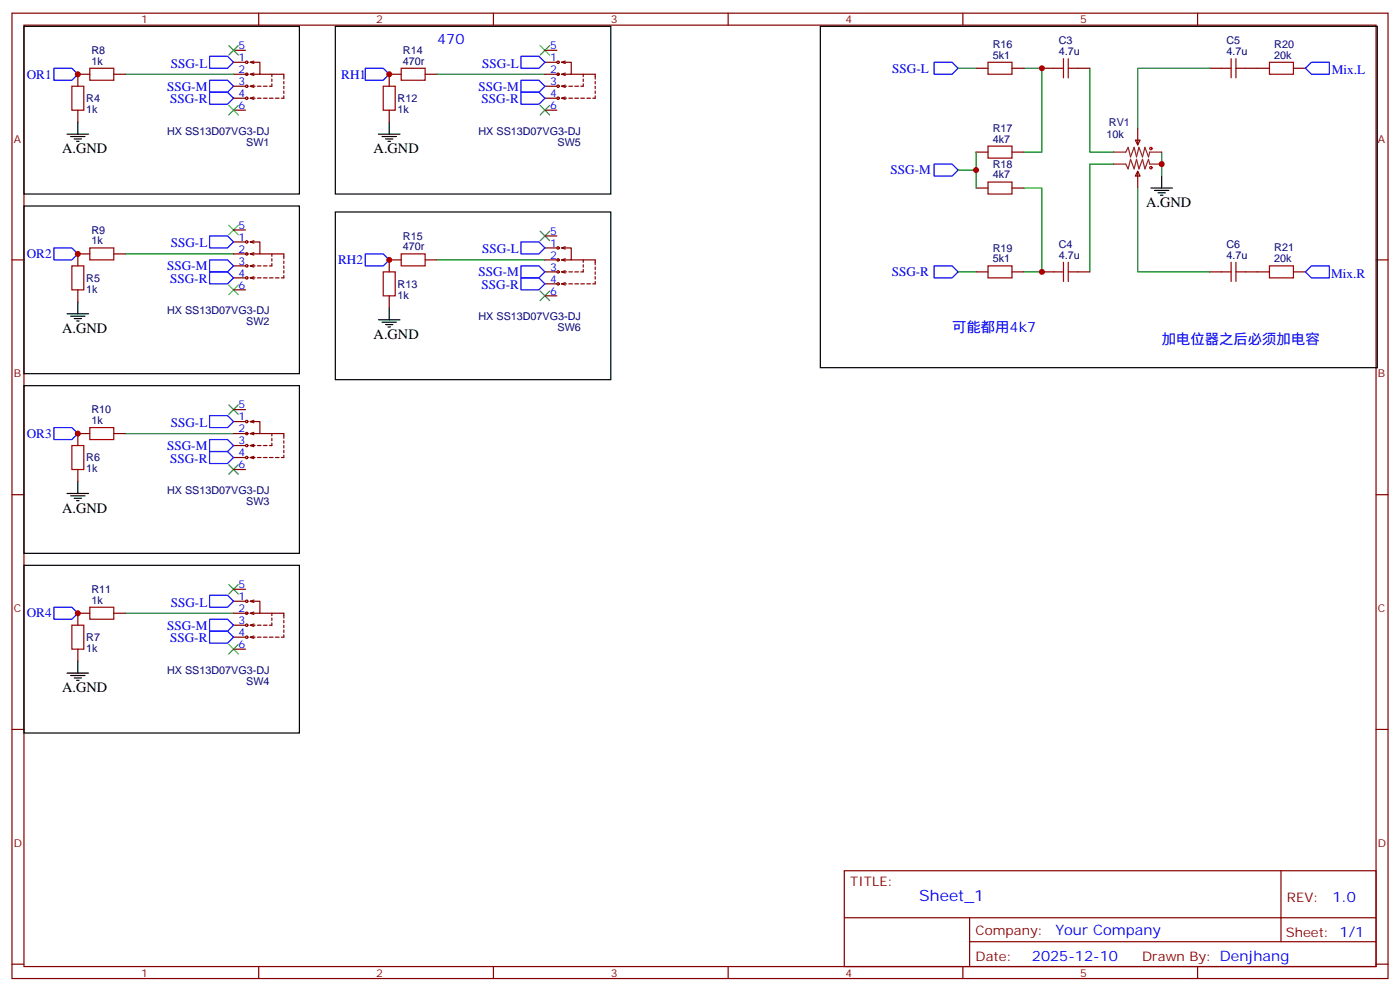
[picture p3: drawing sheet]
<svg xmlns="http://www.w3.org/2000/svg" width="412mm" height="292mm" viewBox="0 0 412 292" stroke-linecap="round" stroke-linejoin="round" font-family="sans-serif">
<g fill="none" stroke="#870000" stroke-width=".35">
<path d="M3.5 3.9h405.4v284.3h-405.4zM7.1 7.4h398.2v277.3h-398.2zM68.8 14.8h3.5M68.8 18.3h3.5M73.7 18.3h2.9v3.6h-2.9M73.7 18.3l1.1 .4M74.8 18l-1.1 .3M76.2 3.9v3.5M145.3 3.9v3.5M160.5 14.8h3.5M160.5 18.3h3.5M165.5 18.3h2.8v3.6h-2.8"/>
<path d="M165.5 18.3l1 .4M166.5 18l-1 .3M214.5 3.9v3.5M283.6 3.9v3.5M352.8 3.9v3.5M22.9 32.5v3.5M26.5 21.9h-3.6v3.5M33.5 21.9h3.5M68.8 28.9h3.5M68.8 25.4h3.5M68.8 21.9h4.2M68.8 32.5h3.5"/>
<path d="M73.7 28.9h1.4M73.7 25.4l1.1 .4M73.7 21.9l1.1 .3M73.7 25.4h1.4M73.7 28.9l1.1 .4M74.8 25l-1.1 .4M74.8 21.5l-1.1 .4M74.8 28.6l-1.1 .3M75.8 28.9h1.1M75.8 25.4h1.1M76.6 21.9h7v1.4M77.6 28.9h1.1"/>
<path d="M77.6 25.4h1.1M79.4 28.9h1M80.1 24.7v.7h-.7M80.1 21.9v.7M80.1 23.3v.7M81.1 28.9h1.1M83.6 28.2v.7h-.7M83.6 24v.7M83.6 25.4v.7M83.6 26.8v.7M114.7 32.5v3.5M118.2 21.9h-3.5v3.5"/>
<path d="M125.2 21.9h3.6M160.5 28.9h3.5M160.5 25.4h3.5M160.5 21.9h4.2M160.5 32.5h3.5M165.5 28.9h1.4M165.5 25.4h1.4M165.5 25.4l1 .4M165.5 21.9l1 .3M165.5 28.9l1 .4M166.5 25l-1 .4M166.5 21.5l-1 .4"/>
<path d="M166.5 28.6l-1 .3M167.6 28.9h1M167.6 25.4h1M168.3 21.9h7v1.4M169.3 28.9h1.1M169.3 25.4h1.1M171.1 28.9h1.1M171.8 24.7v.7h-.7M171.8 21.9v.7M171.8 23.3v.7M172.9 28.9h1M175.3 28.2v.7h-.7"/>
<path d="M175.3 24v.7M175.3 25.4v.7M175.3 26.8v.7M287.5 20.1h3.5M298.1 20.1h3.5M306.9 20.1h3.5M317.5 20.1h3.5M335.1 37.7v5M356.3 20.1h3.5M366.9 20.1h7M381 20.1h3.5M287.5 44.8h3.5"/>
<path d="M287.5 55.4h3.5M298.1 44.8h3.5M298.1 55.4h3.5M334.4 41.3h1.4l-.7 1.4zM335.1 50.4l.7 1.5h-1.4zM335.1 50.4v5M3.5 76.6h3.6M26.5 74.8h-3.6v3.5M33.5 74.8h3.5M68.8 74.8h4.2M68.8 67.7h3.5M68.8 78.3h3.5"/>
<path d="M68.8 71.3h3.5M73.7 71.3h2.9v3.5h-2.9M73.7 78.3l1.1 .4M73.7 74.8l1.1 .3M73.7 71.3l1.1 .3M73.7 78.3h1.4M74.8 78l-1.1 .3M74.8 74.4l-1.1 .4M74.8 70.9l-1.1 .4M75.8 78.3h1.1M76.6 74.8h7v1.4M77.6 78.3h1.1"/>
<path d="M80.1 74.8v.7M80.1 76.2v.7M80.1 77.6v.7h-.7M83.6 76.9v.7M83.6 78.3v.7M83.6 79.7v.7M118.2 76.6h-3.5v3.5M125.2 76.6h3.6M160.5 76.6h4.2M160.5 69.5h3.5M160.5 73h3.5M165.5 73h2.8v3.6h-2.8"/>
<path d="M165.5 76.6l1 .3M165.5 73l1 .4M166.5 79.7l-1 .4M166.5 76.2l-1 .4M166.5 72.7l-1 .3M168.3 76.6h7v1.4M171.8 79.4v.7h-.7M171.8 76.6v.7M171.8 78v.7M175.3 78.7v.7M405.3 76.6h3.6M22.9 85.4v3.5"/>
<path d="M68.8 81.8h3.5M68.8 85.4h3.5M73.7 81.8h1.4M73.7 81.8l1.1 .4M74.8 81.5l-1.1 .3M75.8 81.8h1.1M77.6 81.8h1.1M79.4 81.8h1M81.1 81.8h1.1M83.6 81.1v.7h-.7M114.7 87.1v3.6M160.5 80.1h3.5"/>
<path d="M160.5 83.6h3.5M160.5 87.1h3.5M165.5 80.1h1.4M165.5 83.6h1.4M165.5 80.1l1 .3M165.5 83.6l1 .4M166.5 83.3l-1 .3M167.6 80.1h1M167.6 83.6h1M169.3 80.1h1.1M169.3 83.6h1.1M171.1 83.6h1.1"/>
<path d="M172.9 83.6h1M175.3 80.1v.7M175.3 81.5v.7M175.3 82.9v.7h-.7M287.5 80.1h3.5M298.1 80.1h3.5M306.9 80.1h3.5M317.5 80.1h3.5M356.3 80.1h3.5M366.9 80.1h7M381 80.1h3.5M22.9 138.3v3.5"/>
<path d="M26.5 127.7h-3.6v3.5M33.5 127.7h3.5M68.8 127.7h4.2M68.8 120.7h3.5M68.8 134.8h3.5M68.8 131.2h3.5M68.8 124.2h3.5M68.8 138.3h3.5M73.7 124.2h2.9v3.5h-2.9M73.7 134.8h1.4M73.7 131.2l1.1 .4M73.7 127.7l1.1 .4"/>
<path d="M73.7 124.2l1.1 .3M73.7 131.2h1.4M73.7 134.8l1.1 .3M74.8 130.9l-1.1 .3M74.8 127.4l-1.1 .3M74.8 123.8l-1.1 .4M74.8 134.4l-1.1 .4M75.8 134.8h1.1M75.8 131.2h1.1M76.6 127.7h7v1.4M77.6 134.8h1.1M77.6 131.2h1.1"/>
<path d="M79.4 134.8h1M80.1 127.7v.7M80.1 129.1v.7M80.1 130.5v.7h-.7M81.1 134.8h1.1M83.6 129.8v.7M83.6 131.2v.7M83.6 132.6v.8M83.6 134.1v.7h-.7M3.5 145.7h3.6M405.3 145.7h3.6M68.8 173.6h3.5"/>
<path d="M68.8 177.1h3.5M73.7 177.1h2.9v3.5h-2.9M73.7 177.1l1.1 .3M74.8 176.7l-1.1 .4M22.9 191.2v3.5M26.5 180.6h-3.6v3.6M33.5 180.6h3.5M68.8 180.6h4.2M68.8 187.7h3.5M68.8 184.2h3.5M68.8 191.2h3.5M73.7 187.7h1.4"/>
<path d="M73.7 184.2l1.1 .3M73.7 180.6l1.1 .4M73.7 184.2h1.4M73.7 187.7l1.1 .3M74.8 183.8l-1.1 .4M74.8 180.3l-1.1 .3M74.8 187.3l-1.1 .4M75.8 187.7h1.1M75.8 184.2h1.1M76.6 180.6h7v1.4M77.6 187.7h1.1M77.6 184.2h1.1"/>
<path d="M79.4 187.7h1M80.1 180.6v.7M80.1 182v.7M80.1 183.4v.8h-.7M81.1 187.7h1.1M83.6 182.7v.7M83.6 184.2v.7M83.6 185.6v.7M83.6 187v.7h-.7M3.5 214.8h3.6M405.3 214.8h3.6M248.7 256.5h156.6v28.2h-156.6z"/>
<path d="M377.3 256.5v20.9M248.7 270.3h156.5M285.6 277.4h119.6M285.6 270.3v14.1M3.5 284h3.6M76.2 284.7v3.5M145.3 284.7v3.5M214.5 284.7v3.5M283.6 284.7v3.5M352.8 284.7v3.5M405.3 284h3.6"/>
<circle cx="72.7" cy="18.3" r=".35"/>
<circle cx="164.4" cy="18.3" r=".35"/>
<circle cx="72.7" cy="25.4" r=".35"/>
<circle cx="72.7" cy="21.9" r=".35"/>
<circle cx="72.7" cy="28.9" r=".35"/>
<circle cx="164.4" cy="21.9" r=".35"/>
<circle cx="164.4" cy="25.4" r=".35"/>
<circle cx="164.4" cy="28.9" r=".35"/>
<circle cx="72.7" cy="78.3" r=".35"/>
<circle cx="72.7" cy="74.8" r=".35"/>
<circle cx="72.7" cy="71.3" r=".35"/>
<circle cx="164.4" cy="76.6" r=".35"/>
<circle cx="164.4" cy="73" r=".35"/>
<circle cx="72.7" cy="81.8" r=".35"/>
<circle cx="164.4" cy="80.1" r=".35"/>
<circle cx="164.4" cy="83.6" r=".35"/>
<circle cx="72.7" cy="127.7" r=".35"/>
<circle cx="72.7" cy="134.8" r=".35"/>
<circle cx="72.7" cy="131.2" r=".35"/>
<circle cx="72.7" cy="124.2" r=".35"/>
<circle cx="72.7" cy="177.1" r=".35"/>
<circle cx="72.7" cy="184.2" r=".35"/>
<circle cx="72.7" cy="187.7" r=".35"/>
<circle cx="72.7" cy="180.6" r=".35"/>
</g>
<g fill="none" stroke="#008700" stroke-width=".35">
<path d="M37 21.9h31.8M128.8 21.9h31.7M282.2 20.1h5.3M301.6 20.1h5.3v24.7h-5.3M321 20.1v24.7h7.1M356.3 20.1h-21.2v17.6M282.2 50.1h5.3M287.5 44.8v10.6M301.6 55.4h5.3v24.7h-5.3M328.1 48.3h-7.1v31.8M335.1 55.4v24.7h21.2M342.2 44.8v7.1"/>
<path d="M37 74.8h31.8M128.8 76.6h31.7M282.2 80.1h5.3M37 127.7h31.8M37 180.6h31.8"/>
</g>
<g fill="none" stroke="#000" stroke-width=".35">
<path d="M7.1 7.8h81.1v49.4h-81.1zM98.8 7.8h81.1v49.4h-81.1zM241.7 7.8h164v100.5h-164zM19.8 39.5h6.3M22.9 36v3.5M111.5 39.5h6.3M114.7 36v3.5M20.8 40.2h4.2M21.9 40.9h2.1M22.6 41.6h.7M112.5 40.2h4.3M113.6 40.9h2.1"/>
<path d="M114.3 41.6h.7M339 55.4h6.4M340.1 56.1h4.2M341.1 56.8h2.2M341.8 57.5h.7M342.2 51.9v3.5M7.1 60.7h81.1v49.4h-81.1zM98.8 62.4h81.1v49.4h-81.1zM19.8 92.4h6.3M20.8 93.1h4.2M21.9 93.8h2.1M22.6 94.5h.7"/>
<path d="M22.9 88.9v3.5M111.5 94.2h6.3M112.5 94.9h4.3M113.6 95.6h2.1M114.3 96.3h.7M114.7 90.7v3.5M7.1 113.6h81.1v49.4h-81.1zM19.8 145.3h6.3M20.8 146.1h4.2M21.9 146.8h2.1M22.6 147.5h.7M22.9 141.8v3.5"/>
<path d="M7.1 166.5h81.1v49.4h-81.1zM19.8 198.3h6.3M20.8 199h4.2M21.9 199.7h2.1M22.9 194.7v3.6M22.6 200.4h.7"/>
</g>
<g fill="none" stroke="#a10000" stroke-width=".35">
<path d="M291 18.3h7.1v3.6h-7.1zM313.3 17.3v5.6M314.7 17.3v5.6M362.7 17.3v5.6M364.1 17.3v5.6M373.9 18.3h7.1v3.6h-7.1zM21.2 25.4h3.5v7.1h-3.5zM26.5 20.1h7v3.5h-7zM112.9 25.4h3.5v7.1h-3.5zM118.2 20.1h7v3.5h-7zM310.4 20.1h2.9M314.7 20.1h2.8"/>
<path d="M359.8 20.1h2.9M364.1 20.1h2.8M291 43h7.1v3.6h-7.1zM291 53.6h7.1v3.6h-7.1zM21.2 78.3h3.5v7.1h-3.5zM26.5 73h7v3.6h-7zM118.2 74.8h7v3.5h-7zM291 78.3h7.1v3.5h-7.1zM313.3 77.3v5.6M314.7 77.3v5.6M362.7 77.3v5.6M364.1 77.3v5.6"/>
<path d="M373.9 78.3h7.1v3.5h-7.1zM112.9 80.1h3.5v7h-3.5zM310.4 80.1h2.9M314.7 80.1h2.8M359.8 80.1h2.9M364.1 80.1h2.8M21.2 131.2h3.5v7.1h-3.5zM26.5 125.9h7v3.6h-7zM26.5 178.9h7v3.5h-7zM21.2 184.2h3.5v7h-3.5z"/>
<circle cx="339" cy="49.4" r=".35"/>
<circle cx="339" cy="43.7" r=".35"/>
</g>
<path d="M328.1 44.8h3.5l.7-1.4 .7 2.8 1.1-2.8 .7 2.8 .7-2.8 1 2.8 .8-2.8 1 2.8 .4-1.4h3.5M328.1 48.3h3.5l.7 1.4 .7-2.8 1.1 2.8 .7-2.8 .7 2.8 1-2.8 .8 2.8 1-2.8 .4 1.4h3.5" fill="none" stroke="#8c2424" stroke-width=".35"/>
<g fill="none" stroke="#00f" stroke-width=".35">
<path d="M61.7 16.6h5.3l1.8 1.7-1.8 1.8h-5.3zM153.5 16.6h5.2l1.8 1.7-1.8 1.8h-5.2zM275.2 18.3h5.3l1.7 1.8-1.7 1.8h-5.3zM15.9 20.1h5.3l1.7 1.8-1.7 1.7h-5.3zM61.7 23.6h5.3l1.8 1.8-1.8 1.8h-5.3zM61.7 27.2h5.3l1.8 1.7-1.8 1.8h-5.3zM107.6 20.1h5.3l1.8 1.8-1.8 1.7h-5.3zM153.5 27.2h5.2l1.8 1.7-1.8 1.8h-5.2zM153.5 23.6h5.2l1.8 1.8-1.8 1.8h-5.2zM384.5 20.1l1.8-1.8h5.3v3.6h-5.3zM275.2 48.3h5.3l1.7 1.8-1.7 1.8h-5.3zM15.9 73h5.3l1.7 1.8-1.7 1.8h-5.3z"/>
<path d="M61.7 69.5h5.3l1.8 1.8-1.8 1.7h-5.3zM61.7 76.6h5.3l1.8 1.7-1.8 1.8h-5.3zM107.6 74.8h5.3l1.8 1.8-1.8 1.7h-5.3zM153.5 71.3h5.2l1.8 1.7-1.8 1.8h-5.2zM153.5 78.3h5.2l1.8 1.8-1.8 1.7h-5.2zM275.2 78.3h5.3l1.7 1.8-1.7 1.7h-5.3zM61.7 80.1h5.3l1.8 1.7-1.8 1.8h-5.3zM153.5 81.8h5.2l1.8 1.8-1.8 1.8h-5.2zM384.5 80.1l1.8-1.8h5.3v3.5h-5.3zM15.9 125.9h5.3l1.7 1.8-1.7 1.8h-5.3zM61.7 122.4h5.3l1.8 1.8-1.8 1.7h-5.3zM61.7 133h5.3l1.8 1.8-1.8 1.7h-5.3z"/>
<path d="M61.7 129.5h5.3l1.8 1.7-1.8 1.8h-5.3zM15.9 178.9h5.3l1.7 1.7-1.7 1.8h-5.3zM61.7 175.3h5.3l1.8 1.8-1.8 1.8h-5.3zM61.7 185.9h5.3l1.8 1.8-1.8 1.7h-5.3zM61.7 182.4h5.3l1.8 1.8-1.8 1.7h-5.3z"/>
</g>
<g fill="none" stroke="#3c3" stroke-width=".35">
<path d="M67.4 13.4l2.8 2.8M70.2 13.4l-2.8 2.8M159.1 13.4l2.8 2.8M161.9 13.4l-2.8 2.8M67.4 31l2.8 2.9M70.2 31l-2.8 2.9M159.1 31l2.8 2.9M161.9 31l-2.8 2.9M67.4 66.3l2.8 2.8M70.2 66.3l-2.8 2.8M159.1 68.1l2.8 2.8M161.9 68.1l-2.8 2.8"/>
<path d="M67.4 84l2.8 2.8M70.2 84l-2.8 2.8M159.1 85.7l2.8 2.8M161.9 85.7l-2.8 2.8M67.4 119.2l2.8 2.9M70.2 119.2l-2.8 2.9M67.4 136.9l2.8 2.8M70.2 136.9l-2.8 2.8M67.4 172.2l2.8 2.8M70.2 172.2l-2.8 2.8M67.4 189.8l2.8 2.8M70.2 189.8l-2.8 2.8"/>
</g>
<g fill="#c00">
<circle cx="342.2" cy="48.3" r=".88"/>
<circle cx="306.9" cy="20.1" r=".88"/>
<circle cx="306.9" cy="80.1" r=".88"/>
<circle cx="287.5" cy="50.1" r=".88"/>
<circle cx="22.9" cy="21.9" r=".88"/>
<circle cx="22.9" cy="74.8" r=".88"/>
<circle cx="22.9" cy="127.7" r=".88"/>
<circle cx="22.9" cy="180.6" r=".88"/>
<circle cx="114.7" cy="21.9" r=".88"/>
<circle cx="114.7" cy="76.6" r=".88"/>
</g>
<text font-size="4.6" fill="#00f" x="270.8" y="265.5">Sheet_1</text>
<g font-size="4.2" fill="#00f">
<text x="128.8" y="13.1">470</text>
<text x="280.5" y="97.7">可能都用4k7</text>
<text x="342.2" y="101.2">加电位器之后必须加电容</text>
<text x="392.5" y="265.7">1.0</text>
<text x="310.9" y="275.3">Your Company</text>
<text x="304" y="283.1">2025-12-10</text>
</g>
<g font-size="4.2">
<text x="18.3" y="45.2">A.GND</text>
<text x="110.1" y="45.2">A.GND</text>
<text x="337.6" y="61">A.GND</text>
<text x="18.3" y="98.1">A.GND</text>
<text x="110.1" y="99.8">A.GND</text>
<text x="18.3" y="151">A.GND</text>
<text x="18.3" y="203.9">A.GND</text>
</g>
<g font-size="3.9" fill="#00f">
<text x="7.9" y="23.1">OR1</text>
<text x="50.3" y="19.9">SSG-L</text>
<text x="100.5" y="23.1">RH1</text>
<text x="142" y="19.9">SSG-L</text>
<text x="262.8" y="21.4">SSG-L</text>
<text x="392.3" y="21.9">Mix.L</text>
<text x="49.2" y="26.7">SSG-M</text>
<text x="141" y="26.7">SSG-M</text>
<text x="50.1" y="30.5">SSG-R</text>
<text x="141.8" y="30.5">SSG-R</text>
<text x="262.3" y="51.4">SSG-M</text>
<text x="7.9" y="76">OR2</text>
<text x="50.3" y="72.8">SSG-L</text>
<text x="99.6" y="77.7">RH2</text>
<text x="142" y="74.6">SSG-L</text>
<text x="49.2" y="79.6">SSG-M</text>
<text x="50.1" y="83.4">SSG-R</text>
<text x="141" y="81.4">SSG-M</text>
<text x="262.7" y="81.4">SSG-R</text>
<text x="392.2" y="81.8">Mix.R</text>
<text x="141.8" y="85.2">SSG-R</text>
<text x="50.3" y="125.7">SSG-L</text>
<text x="7.9" y="128.9">OR3</text>
<text x="49.2" y="132.5">SSG-M</text>
<text x="50.1" y="136.3">SSG-R</text>
<text x="50.3" y="178.6">SSG-L</text>
<text x="7.9" y="181.8">OR4</text>
<text x="49.2" y="185.4">SSG-M</text>
<text x="50.1" y="189.2">SSG-R</text>
</g>
<g font-size="3.9" fill="#800">
<text x="250.5" y="261.1">TITLE:</text>
<text x="379.1" y="265.7">REV:</text>
<text x="287.4" y="275.3">Company:</text>
<text x="378.7" y="275.9">Sheet: 1/1</text>
<text x="287.4" y="282.9">Date:</text>
<text x="336.4" y="283">Drawn By: Denjhang</text>
</g>
<g font-size="3.2" fill="#800">
<text x="41.6" y="6.9">1</text>
<text x="110.8" y="6.9">2</text>
<text x="179.9" y="6.9">3</text>
<text x="249.1" y="6.9">4</text>
<text x="318.2" y="6.9">5</text>
<text x="4.1" y="42">A</text>
<text x="405.9" y="42">A</text>
<text x="4.1" y="111.1">B</text>
<text x="405.9" y="111.1">B</text>
<text x="4.1" y="180.3">C</text>
<text x="405.9" y="180.3">C</text>
<text x="4.1" y="249.4">D</text>
<text x="405.9" y="249.4">D</text>
<text x="41.6" y="287.7">1</text>
<text x="110.8" y="287.7">2</text>
<text x="179.9" y="287.7">3</text>
<text x="249.1" y="287.7">4</text>
<text x="318.2" y="287.7">5</text>
</g>
<g font-size="3.2" fill="#000080">
<text x="27" y="15.9">R8</text>
<text x="118.7" y="15.9">R14</text>
<text x="292.5" y="17.3">5k1</text>
<text x="292.5" y="14.1">R16</text>
<text x="311.9" y="16.2">4.7u</text>
<text x="311.9" y="13.1">C3</text>
<text x="361.3" y="16.2">4.7u</text>
<text x="361.3" y="13.1">C5</text>
<text x="375.4" y="17.3">20k</text>
<text x="375.4" y="14.1">R20</text>
<text x="27" y="19.1">1k</text>
<text x="118.7" y="19.1">470r</text>
<text x="25.4" y="33.3">1k</text>
<text x="25.4" y="30.1">R4</text>
<text x="117.1" y="33.3">1k</text>
<text x="117.1" y="30.1">R12</text>
<text x="49.2" y="39.7">HX SS13D07VG3-DJ</text>
<text x="141" y="39.7">HX SS13D07VG3-DJ</text>
<text x="292.5" y="42">4k7</text>
<text x="292.5" y="38.8">R17</text>
<text x="326" y="40.6">10k</text>
<text x="326.7" y="37.1">RV1</text>
<text x="72.5" y="42.9">SW1</text>
<text x="164.3" y="42.9">SW5</text>
<text x="292.5" y="52.6">4k7</text>
<text x="292.5" y="49.4">R18</text>
<text x="27" y="72">1k</text>
<text x="27" y="68.8">R9</text>
<text x="118.7" y="70.6">R15</text>
<text x="118.7" y="73.7">470r</text>
<text x="292.5" y="77.3">5k1</text>
<text x="292.5" y="74.1">R19</text>
<text x="311.9" y="76.2">4.7u</text>
<text x="311.9" y="73.1">C4</text>
<text x="361.3" y="76.2">4.7u</text>
<text x="361.3" y="73.1">C6</text>
<text x="375.4" y="77.3">20k</text>
<text x="375.4" y="74">R21</text>
<text x="25.4" y="83">R5</text>
<text x="25.4" y="86.2">1k</text>
<text x="117.1" y="87.9">1k</text>
<text x="117.1" y="84.8">R13</text>
<text x="49.2" y="92.6">HX SS13D07VG3-DJ</text>
<text x="72.5" y="95.8">SW2</text>
<text x="141" y="94.4">HX SS13D07VG3-DJ</text>
<text x="164.3" y="97.5">SW6</text>
<text x="27" y="124.9">1k</text>
<text x="27" y="121.7">R10</text>
<text x="25.4" y="135.9">R6</text>
<text x="25.4" y="139.1">1k</text>
<text x="49.2" y="145.5">HX SS13D07VG3-DJ</text>
<text x="72.5" y="148.7">SW3</text>
<text x="27" y="177.8">1k</text>
<text x="27" y="174.6">R11</text>
<text x="25.4" y="188.8">R7</text>
<text x="25.4" y="192">1k</text>
<text x="49.2" y="198.4">HX SS13D07VG3-DJ</text>
<text x="72.5" y="201.6">SW4</text>
</g>
<g font-size="3.2" fill="#00f">
<text x="70.3" y="14.5">5</text>
<text x="70.3" y="18">1</text>
<text x="162" y="14.5">5</text>
<text x="162" y="18">1</text>
<text x="70.3" y="21.5">2</text>
<text x="162" y="21.5">2</text>
<text x="70.3" y="28.6">4</text>
<text x="70.3" y="25">3</text>
<text x="162" y="28.6">4</text>
<text x="162" y="25">3</text>
<text x="70.3" y="32.1">6</text>
<text x="162" y="32.1">6</text>
<text x="70.3" y="67.4">5</text>
<text x="70.3" y="70.9">1</text>
<text x="162" y="69.1">5</text>
<text x="70.3" y="78">3</text>
<text x="70.3" y="74.4">2</text>
<text x="162" y="76.2">2</text>
<text x="162" y="72.7">1</text>
<text x="70.3" y="81.5">4</text>
<text x="162" y="83.3">4</text>
<text x="162" y="79.7">3</text>
<text x="70.3" y="85">6</text>
<text x="162" y="86.8">6</text>
<text x="70.3" y="120.3">5</text>
<text x="70.3" y="123.8">1</text>
<text x="70.3" y="130.9">3</text>
<text x="70.3" y="127.4">2</text>
<text x="70.3" y="134.4">4</text>
<text x="70.3" y="137.9">6</text>
<text x="70.3" y="173.2">5</text>
<text x="70.3" y="176.7">1</text>
<text x="70.3" y="183.8">3</text>
<text x="70.3" y="180.3">2</text>
<text x="70.3" y="187.3">4</text>
<text x="70.3" y="190.9">6</text>
</g>
</svg>
